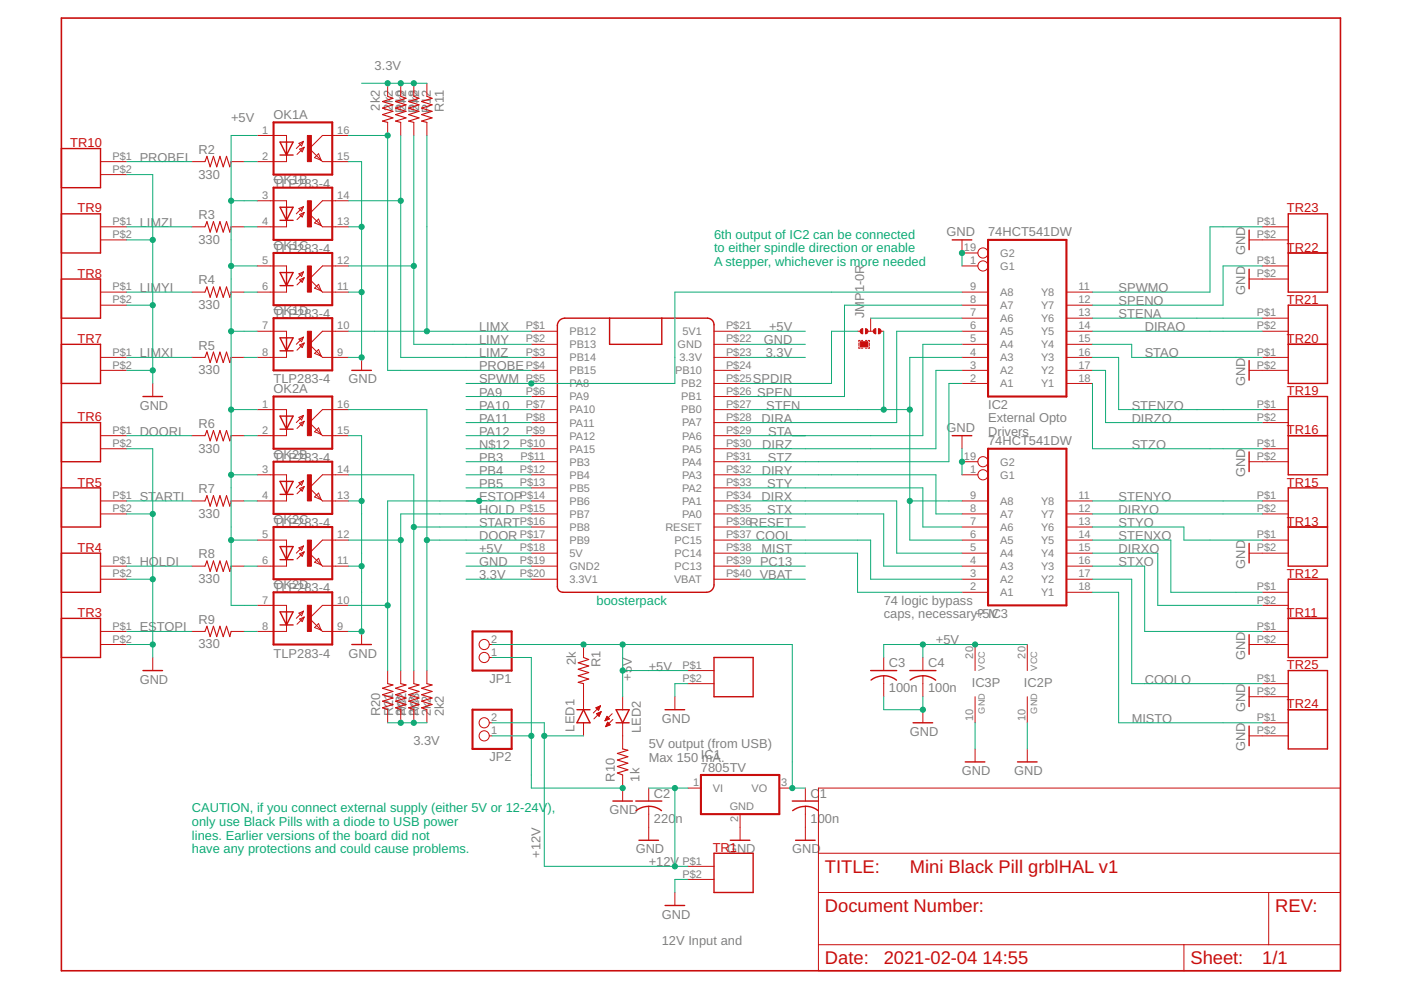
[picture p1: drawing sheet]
<svg xmlns="http://www.w3.org/2000/svg" width="297mm" height="210mm" viewBox="0 0 297 210" stroke-linecap="round" stroke-linejoin="round" font-family="sans-serif">
<path d="M13 3.8h271.2v202h-271.2z" fill="none" stroke="#c90d0c" stroke-width=".34"/>
<g fill="none" stroke="#c90d0c" stroke-width=".21">
<path d="M82.2 17.7v2.7M85 17.7v2.7M87.7 17.7v2.7M90.5 17.7v2.7M21.3 34.3h5.6M21.3 37h5.6M40.7 34.3h2.8M49 34.3h2.8M54.5 28.7h6.2v1.4M60.7 32.9v1.4h-6.2M63.4 30.4l.9-.4-.4 .9zM63.5 31.6l1-.4-.4 1z"/>
<path d="M64.3 30l-1.5 1.5M64.5 31.2l-1.5 1.5M66.7 33.4l.8-.8 .6 1.4zM73.9 28.7h-5.5l-2.8 2.8 2.8 2.8h5.5M82.2 26v2.7M85 26v2.7M87.7 26v2.7M90.5 26v2.7M21.3 48.1h5.6M21.3 50.9h5.6M40.7 48.1h2.8M49 48.1h2.8"/>
<path d="M54.5 56.4h6.2v1.4M54.5 42.6h6.2v1.3M60.7 46.7v1.4h-6.2M63.4 44.2l.9-.4-.4 1zM63.4 58.1l.9-.5-.4 1zM63.5 45.5l1-.5-.4 1zM63.5 59.3l1-.4-.4 1zM64.3 43.8l-1.5 1.5M64.3 57.6l-1.5 1.6M64.5 45l-1.5 1.6M64.5 58.9l-1.5 1.5M66.7 47.3l.8-.9 .6 1.4z"/>
<path d="M68.1 47.8l.3 .3h5.5M73.9 56.4h-5.5l-2.8 2.8 2.8 2.7h5.5M73.9 42.6h-5.5l-2.8 2.7 2.5 2.5M204 50.9v2.7h3.3M204 56.4h3.3M264.8 59.2h8.3M264.8 50.9h8.3M267.6 56.4h5.5M267.6 48.1h5.5M21.3 75.8h5.6M21.3 78.5h5.6M21.3 61.9h5.6"/>
<path d="M21.3 64.7h5.6M40.7 75.8h2.8M40.7 61.9h2.8M49 75.8h2.8M49 61.9h2.8M54.5 70.2h6.2v1.4M60.7 74.4v1.4h-6.2M60.7 60.6v1.3h-6.2M63.4 71.9l.9-.4-.4 1zM63.5 73.1l1-.4-.4 1zM64.3 71.5l-1.5 1.5M64.5 72.7l-1.5 1.6"/>
<path d="M66.7 61.1l.8-.8 .6 1.4zM66.7 74.9l.8-.8 .6 1.4zM68.1 75.5l.3 .3h5.5M73.9 70.2h-5.5l-2.8 2.8 2.5 2.5M76.7 75.8v2.7M112.6 70.2h5.6M112.6 73h5.6M112.6 75.8h5.6M112.6 78.5h5.6M151.4 70.2h5.5M151.4 73h5.5M151.4 75.8h5.5"/>
<path d="M151.4 78.5h5.5M181.8 70.2h.8M182.1 72.7v.6M182.1 73.6v.2h.3M182.4 72.2h-.3v.3M182.6 72.2h.3M182.6 73.8h.3M183.5 72.2h.3M183.5 73.8h.3M184 70.2h1.1M184 72.2h.3v.3M184.3 72.7v.6"/>
<path d="M184.3 73.6v.2h-.3M184.6 67.5v2.7M186.5 70.2h.9M204 70.2h5.5M204 73h5.5M204 75.8h5.5M204 78.5h5.5M204 67.5h5.5M204 61.9h5.5M204 64.7h5.5M226.1 70.2h5.5M226.1 73h5.5"/>
<path d="M226.1 75.8h5.5M226.1 78.5h5.5M226.1 67.5h5.5M226.1 61.9h5.5M226.1 64.7h5.5M264.8 78.5h8.3M267.6 70.2h5.5M267.6 75.8h5.5M267.6 67.5h5.5M21.3 92.4h5.6M21.3 95.1h5.6M32.4 81.3v2.8"/>
<path d="M40.7 92.4h2.8M49 92.4h2.8M54.5 86.8h6.2v1.4M60.7 91v1.4h-6.2M63.4 88.5l.9-.4-.4 .9zM63.5 89.7l1-.4-.4 1zM64.3 88.1l-1.5 1.5M64.5 89.3l-1.5 1.5M66.7 91.5l.8-.8 .6 1.4zM73.9 86.8h-5.5l-2.8 2.8 2.8 2.8h5.5M112.6 81.3h5.6M112.6 84.1h5.6"/>
<path d="M112.6 86.8h5.6M112.6 89.6h5.6M112.6 92.4h5.6M112.6 95.1h5.6M112.6 97.9h5.6M151.4 81.3h5.5M151.4 84.1h5.5M151.4 86.8h5.5M151.4 89.6h5.5M151.4 92.4h5.5M151.4 95.1h5.5M151.4 97.9h5.5"/>
<path d="M204 92.4v2.7M204 81.3h5.5M204 97.9h3.3M226.1 81.3h5.5M264.8 97.9h8.3M267.6 86.8h5.5M267.6 89.6h5.5M267.6 95.1h5.5M21.3 106.2h5.6M21.3 109h5.6M40.7 106.2h2.8M49 106.2h2.8"/>
<path d="M54.5 100.7h6.2v1.4M54.5 114.5h6.2v1.4M60.7 104.8v1.4h-6.2M60.7 118.7v1.3h-6.2M63.4 102.3l.9-.4-.4 1zM63.4 116.2l.9-.4-.4 .9zM63.5 103.6l1-.4-.4 .9zM63.5 117.4l1-.4-.4 1zM64.3 101.9l-1.5 1.5M64.3 115.8l-1.5 1.5M64.5 103.2l-1.5 1.5M64.5 117l-1.5 1.5"/>
<path d="M66.7 105.4l.8-.9 .6 1.4zM66.7 119.2l.8-.8 .6 1.4zM68.1 119.8l.3 .2h5.5M73.9 100.7h-5.5l-2.8 2.7 2.8 2.8h5.5M73.9 114.5h-5.5l-2.8 2.8 2.5 2.5M112.6 100.7h5.6M112.6 103.4h5.6M112.6 106.2h5.6M112.6 109h5.6M112.6 111.7h5.6M112.6 114.5h5.6M112.6 117.3h5.6"/>
<path d="M151.4 100.7h5.5M151.4 103.4h5.5M151.4 106.2h5.5M151.4 109h5.5M151.4 111.7h5.5M151.4 114.5h5.5M151.4 117.3h5.5M204 100.7h3.3M204 106.2h5.5M204 109h5.5M204 111.7h5.5M204 114.5h5.5"/>
<path d="M204 117.3h5.5M226.1 106.2h5.5M226.1 109h5.5M226.1 111.7h5.5M226.1 114.5h5.5M226.1 117.3h5.5M264.8 117.3h8.3M267.6 106.2h5.5M267.6 109h5.5M267.6 114.5h5.5M21.3 120h5.6M21.3 122.8h5.6"/>
<path d="M21.3 133.9h5.6M21.3 136.7h5.6M32.4 139.4v2.8M40.7 120h2.8M40.7 133.9h2.8M49 120h2.8M49 133.9h2.8M54.5 128.4h6.2v1.3M60.7 132.5v1.4h-6.2M63.4 130l.9-.4-.4 1zM63.5 131.3l1-.5-.4 1zM64.3 129.6l-1.5 1.5"/>
<path d="M64.5 130.8l-1.5 1.6M66.7 133.1l.8-.9 .6 1.4zM73.9 128.4h-5.5l-2.8 2.7 2.8 2.8h5.5M76.7 133.9v2.8M103.7 136.7h.6M103.7 139.4h.6M112.6 120h5.6M112.6 122.8h5.6M123.7 136.7v2.7M151.4 120h5.5M151.4 122.8h5.5M187.4 139.4v2.8"/>
<path d="M195.7 139.4v2.8M204 120h5.5M204 122.8h5.5M204 125.6h5.5M206.7 136.7v5.5M217.8 136.7v5.5M226.1 120h5.5M226.1 122.8h5.5M226.1 125.6h5.5M264.8 136.7h8.3M267.6 133.9h5.5M267.6 125.6h5.5"/>
<path d="M267.6 128.4h5.5M82.2 142.2v2.7M82.2 150.5v2.7M85 142.2v2.7M85 150.5v2.7M87.7 142.2v2.7M87.7 150.5v2.7M90.5 142.2v2.7M90.5 150.5v2.7M103.7 153.2h.6M103.7 156h.6M123.7 144.9v5.6"/>
<path d="M123.7 153.2v2.8M126.3 150.1l1-.5-.4 1zM126.4 150.1h.7M126.5 151.3h.8M126.5 150.2h.6M126.6 150h.6M126.6 151.4h.6M126.6 150.4h.4M126.7 151.6h.4M126.8 150.5h.1M126.8 151.2h.5M126.9 151.7h.2"/>
<path d="M126.9 149.8h.3M127 151.8h.1M127.1 151h.3M127.2 149.7h.1M127.3 149.6l-1.5 1.6M127.4 150.9h.1M127.4 150.9l-1.5 1.5M127.4 150.9l-.4 1M127.4 150.9l-.9 .4 .5 .6M128.3 152.8h.1M128.4 152.7h.3M128.4 152.5h.6"/>
<path d="M128.5 152.4h.7M128.5 154h.1M128.5 153.9h.4M128.5 152.3h.6M128.6 153.7h.6M128.6 152.1h.3M128.6 153.6h.7M128.7 152h.1M128.7 153.5h.5M128.7 151.9l.5 .5-.9 .4zM128.7 153.3h.3M128.8 153.2h.1"/>
<path d="M128.8 153.1l.6 .6-1 .4zM129.8 151.3l-1.5 1.5M129.9 152.5l-1.5 1.6M132 147.7v2.8M132 153.2v5.6M143.1 147.7v2.8M145.8 144.9h5.6M145.8 142.2h5.6M187.4 143.3v4.4M195.7 143.3v4.4M195.7 150.5v2.7M206.7 147.7v5.5"/>
<path d="M206.7 158.8v2.7M217.8 147.7v5.5M217.8 158.8v2.7M264.8 156h8.3M264.8 147.7h8.3M267.6 153.2h5.5M267.6 144.9h5.5M132 164.3v5.5M137.5 167.1v2.7M137.5 171v7.2M145.8 167.1h2.8M156.9 172.6v5.6"/>
<path d="M165.2 167.1h2.8M170.8 167.1v2.7M170.8 171v7.2M173.5 167.1h110.7v38.7h-110.7zM143.1 189.2v2.8M145.8 183.7h5.6M145.8 186.5h5.6M173.5 189.2h110.7M173.5 180.9h110.7M269 189.2v11.1M173.5 200.3h110.7M251 200.3v5.5"/>
<circle cx="208.4" cy="56.4" r="1.08"/>
<circle cx="208.4" cy="53.6" r="1.08"/>
<circle cx="208.4" cy="97.9" r="1.08"/>
<circle cx="208.4" cy="100.7" r="1.08"/>
<circle cx="102.7" cy="136.7" r="1.08"/>
<circle cx="102.7" cy="139.4" r="1.08"/>
<circle cx="102.7" cy="156" r="1.08"/>
<circle cx="102.7" cy="153.2" r="1.08"/>
</g>
<g fill="none" stroke="#c90d0c" stroke-width=".3">
<path d="M13 31.5h8.3v8.3h-8.3zM59.4 30.1h2.7l-1.4 2.8zM59.4 32.9h2.7M60.7 30.1v2.8M13 59.2h8.3v8.3h-8.3zM13 45.3h8.3v8.3h-8.3zM59.4 43.9h2.7l-1.4 2.8zM59.4 46.7h2.7M59.4 57.8h2.7l-1.4 2.8zM60.7 43.9v2.8M60.7 57.8v2.8M201.9 50.9h4.1"/>
<path d="M264.8 48.8v4.1M264.8 57.1v4.1M273.1 45.3h8.4v16.6h-8.4zM273.1 53.6h8.4M13 73h8.3v8.3h-8.3zM59.4 60.6h2.7M59.4 71.6h2.7l-1.4 2.8zM59.4 74.4h2.7M60.7 71.6v2.8M74.6 78.5h4.1M118.6 67.9l.5-.3 .6-.1h30.3l.6 .1 .5 .4 .3 .9v55.1a1.59 1.59 0 0 1-1.6 1.6h-30.4l-.8-.3-.3-.4-.1-.5v-55.4l.1-.6zM129.2 67.5v5.5h11.1v-5.5"/>
<path d="M264.8 76.5v4.1M273.1 73h8.4M273.1 64.7h8.4v16.6h-8.4zM13 89.6h8.3v8.3h-8.3zM30.3 84.1h4.2M59.4 88.2h2.7l-1.4 2.8zM59.4 91h2.7M60.7 88.2v2.8M201.9 92.4h4.1M264.8 95.8v4.2M273.1 92.4h8.4M273.1 84.1h8.4v16.6h-8.4z"/>
<path d="M13 117.3h8.3v8.3h-8.3zM13 103.4h8.3v8.3h-8.3zM59.4 102.1h2.7l-1.4 2.7zM59.4 104.8h2.7M59.4 115.9h2.7l-1.4 2.8zM59.4 118.7h2.7M60.7 102.1v2.7M60.7 115.9v2.8M264.8 115.2v4.2M273.1 103.4h8.4v16.6h-8.4zM273.1 111.7h8.4M13 131.1h8.3v8.3h-8.3z"/>
<path d="M59.4 129.7h2.7l-1.4 2.8zM59.4 132.5h2.7M60.7 129.7v2.8M74.6 136.7h4.1M151.4 139.4h8.3v8.3h-8.3zM264.8 134.6v4.1M273.1 131.1h8.4M273.1 122.8h8.4v16.6h-8.4zM30.3 142.2h4.2M122.3 150.5h2.8M123.7 150.5l1.4 2.7h-2.8zM130.6 153.2h2.8"/>
<path d="M130.6 150.5h2.8l-1.4 2.7zM141 150.5h4.2M184.6 142.2h5.5M184.7 144.2a4.4 4.4 0 0 1 5.4 0M192.9 142.2h5.5M193 144.2a4.4 4.4 0 0 1 5.4 0M193.6 153.2h4.1M264.8 145.6v4.2M264.8 153.9v4.2M273.1 142.2h8.4v16.6h-8.4zM273.1 150.5h8.4M129.9 169.8h4.2"/>
<path d="M134.8 169.8h5.5M134.9 171.9a4.4 4.4 0 0 1 5.4 0M135.5 178.2h4.1M154.8 178.2h4.2M168 169.8h5.5M168.1 171.9a4.4 4.4 0 0 1 5.4 0M168.7 178.2h4.1M204.7 161.5h4.1M215.7 161.5h4.2M141 192h4.2M151.4 180.9h8.3v8.3h-8.3z"/>
</g>
<g fill="none" stroke="#c90d0c" stroke-width=".23">
<path d="M43.5 34.3l.4-1.2 .7 2.3 .7-2.3 .7 2.3 .6-2.3 .7 2.3 .7-2.3 .7 2.3 .3-1.1M82.2 20.4l1.1 .4-2.2 .7 2.2 .7-2.2 .7 2.2 .7-2.2 .7 2.2 .7-2.2 .7 1.1 .3M85 20.4l1.1 .4-2.2 .7 2.2 .7-2.2 .7 2.2 .7-2.2 .7 2.2 .7-2.2 .7 1.1 .3M87.7 20.4l1.1 .4-2.2 .7 2.2 .7-2.2 .7 2.2 .7-2.2 .7 2.2 .7-2.2 .7 1.1 .3M90.5 20.4l1.1 .4-2.2 .7 2.2 .7-2.2 .7 2.2 .7-2.2 .7 2.2 .7-2.2 .7 1.1 .3M43.5 48.1l.4-1.1 .7 2.2 .7-2.2 .7 2.2 .6-2.2 .7 2.2 .7-2.2 .7 2.2 .3-1.1M43.5 61.9l.4-1.1 .7 2.2 .7-2.2 .7 2.2 .6-2.2 .7 2.2 .7-2.2 .7 2.2 .3-1.1M43.5 75.8l.4-1.1 .7 2.2 .7-2.2 .7 2.2 .6-2.2 .7 2.2 .7-2.2 .7 2.2 .3-1.1M43.5 92.4l.4-1.1 .7 2.2 .7-2.2 .7 2.2 .6-2.2 .7 2.2 .7-2.2 .7 2.2 .3-1.1M43.5 106.2l.4-1.1 .7 2.2 .7-2.2 .7 2.2 .6-2.2 .7 2.2 .7-2.2 .7 2.2 .3-1.1M43.5 120l.4-1.1 .7 2.3 .7-2.3 .7 2.3 .6-2.3 .7 2.3 .7-2.3 .7 2.3 .3-1.2M43.5 133.9l.4-1.1 .7 2.2 .7-2.2 .7 2.2 .6-2.2 .7 2.2 .7-2.2 .7 2.2 .3-1.1"/>
<path d="M123.7 139.4l1.1 .4-2.2 .7 2.2 .7-2.2 .7 2.2 .7-2.2 .7 2.2 .7-2.2 .7 1.1 .2M82.2 144.9l1.1 .3-2.2 .7 2.2 .7-2.2 .7 2.2 .7-2.2 .7 2.2 .7-2.2 .7 1.1 .4M85 144.9l1.1 .3-2.2 .7 2.2 .7-2.2 .7 2.2 .7-2.2 .7 2.2 .7-2.2 .7 1.1 .4M87.7 144.9l1.1 .3-2.2 .7 2.2 .7-2.2 .7 2.2 .7-2.2 .7 2.2 .7-2.2 .7 1.1 .4M90.5 144.9l1.1 .3-2.2 .7 2.2 .7-2.2 .7 2.2 .7-2.2 .7 2.2 .7-2.2 .7 1.1 .4M132 158.8l1.1 .3-2.2 .6 2.2 .7-2.2 .7 2.2 .7-2.2 .7 2.2 .7-2.2 .7 1.1 .4"/>
</g>
<g fill="none" stroke="#c90d0c" stroke-width=".44">
<path d="M58 26h12.4v11h-12.4zM58 39.8h12.4v11.1h-12.4zM58 53.6h12.4v11.1h-12.4zM209.5 50.9h16.6v33.2h-16.6zM58 67.5h12.4v11h-12.4zM58 84.1h12.4v11h-12.4zM58 97.9h12.4v11.1h-12.4zM209.5 95.1h16.6v33.3h-16.6zM58 111.7h12.4v11.1h-12.4zM58 125.6h12.4v11.1h-12.4zM100.2 133.9h8.3v8.3h-8.3zM100.2 150.5h8.3v8.3h-8.3z"/>
<path d="M148.6 164.3h16.6v8.3h-16.6z"/>
</g>
<g fill="#c90d0c" stroke="#c90d0c" stroke-width=".21">
<path d="M65.2 28.7h.8v5.6h-.8z"/>
<path d="M65.2 42.6h.8v5.5h-.8z"/>
<path d="M65.2 56.4h.8v5.5h-.8z"/>
<path d="M65.2 70.2h.8v5.6h-.8z"/>
<path d="M65.2 86.8h.8v5.6h-.8z"/>
<path d="M65.2 100.7h.8v5.5h-.8z"/>
<path d="M65.2 114.5h.8v5.6h-.8z"/>
<path d="M65.2 128.3h.8v5.6h-.8z"/>
<path d="M182.4 72.5h1.6v1.1h-1.6z"/>
</g>
<g fill="#c90d0c" stroke="#c90d0c" stroke-width=".21">
<path d="M182.5 69.9l.4-.2v1.1l-.5-.4z" fill-rule="evenodd"/>
<path d="M185.3 69.9l.4-.2v1.1l-.5-.4z" fill-rule="evenodd"/>
<path d="M183.5 69.7a.55 .55 0 0 1 .5 .5 .55 .55 0 0 1-.5 .6z" fill-rule="evenodd"/>
<path d="M186.2 69.7a.55 .55 0 0 1 .6 .5 .55 .55 0 0 1-.6 .6z" fill-rule="evenodd"/>
</g>
<g fill="none" stroke="#0dab76" stroke-width=".21">
<path d="M76.7 17.7h13.8M26.9 37h5.5v44.3M26.9 34.3h13.8M51.8 34.3h2.7M54.5 28.7h-5.5v99.7h5.5M73.9 34.3h2.8v41.5h-2.8M73.9 28.7h8.3v49.8h30.4M85 28.7v47.1h27.6M87.7 28.7v44.3h24.9M90.5 28.7v41.5M26.9 50.9h5.5M26.9 48.1h13.8"/>
<path d="M49 42.6h5.5M49 56.4h5.5M51.8 48.1h2.7M73.9 48.1h2.8M73.9 42.6h11.1M73.9 56.4h13.8M204 53.6v2.8M267.6 56.4h-8.3v8.3h-27.7M267.6 48.1h-11.1v13.8h-24.9M26.9 78.5h5.5M26.9 64.7h5.5M26.9 61.9h13.8"/>
<path d="M26.9 75.8h13.8M49 70.2h5.5M51.8 61.9h2.7M51.8 75.8h2.7M73.9 61.9h2.8M73.9 70.2h38.7M156.9 73h13.9M156.9 75.8h13.9M156.9 70.2h13.9M181.8 70.2h-5.5v11.1h-19.4M184.6 67.5h19.4M187.4 70.2v16.6"/>
<path d="M204 75.8h-11.1v38.7h11.1M204 73h-8.3v19.4h-38.8M204 61.9h-60.9v19.4h-44.3M204 78.5h-5.6v16.6h-41.5M204 64.7h-25v19.4h-22.1M204 70.2h-13.9v19.4h-33.2M231.6 73h8.3v2.8h27.7M231.6 78.5h2.8v11.1h33.2M231.6 75.8h5.6v11h30.4M231.6 70.2h36M231.6 67.5h36M26.9 92.4h13.8"/>
<path d="M26.9 95.1h5.5v44.3M49 86.8h5.5M51.8 92.4h2.7M73.9 92.4h2.8v41.5h-2.8M73.9 86.8h16.6v55.4M98.8 92.4h13.8M98.8 95.1h13.8M98.8 86.8h13.8M98.8 84.1h13.8M98.8 89.6h13.8M98.8 97.9h13.8M156.9 86.8h36"/>
<path d="M204 95.1v5.6M204 81.3h-2.8v16.6h-44.3M231.6 81.3v13.8h36M26.9 106.2h13.8M26.9 109h5.5M49 114.5h5.5M49 100.7h5.5M51.8 106.2h2.7M73.9 114.5h11.1M73.9 106.2h2.8M73.9 100.7h13.8v41.5M87.7 111.7h24.9"/>
<path d="M90.5 114.5h22.1M98.8 117.3h13.8M98.8 100.7h13.8M98.8 103.4h13.8M112.6 106.2h-30.4v36M112.6 109h-27.6v33.2M156.9 114.5h27.7v8.3h19.4M156.9 109h30.5v11h16.6M156.9 103.4h38.8v8.3h8.3M156.9 106.2h33.2v11.1h13.9M156.9 100.7h41.5v8.3h5.6M156.9 117.3h24.9v8.3h22.2"/>
<path d="M156.9 111.7h13.9M192.9 106.2h11.1M231.6 114.5h16.6v11.1h19.4M231.6 111.7h19.4v2.8h16.6M231.6 106.2h36M231.6 109h36M231.6 117.3h13.9v11.1h22.1M26.9 122.8h5.5M26.9 120h13.8M26.9 133.9h13.8M26.9 136.7h5.5M51.8 120h2.7"/>
<path d="M51.8 133.9h2.7M73.9 120h2.8M73.9 128.4h8.3M98.8 122.8h13.8M98.8 120h13.8M104.3 139.4h8.3v27.7h19.4M104.3 136.7h63.7v30.4h2.8M132 136.7v11M156.9 122.8h13.9M156.9 120h13.9M195.7 136.7v2.7M217.8 136.7h-30.4v2.7"/>
<path d="M231.6 122.8h8.3v22.1h27.7M231.6 120h11.1v13.9h24.9M231.6 125.6h5.6v27.6h30.4M82.2 153.2h8.3M104.3 156h8.3M104.3 153.2h11.1v30.5h30.4M115.4 156h8.3M132 142.2h13.8M145.8 144.9h-2.7v2.8M187.4 147.7v2.8h8.3v-2.8M206.7 153.2v5.6M217.8 153.2v5.6"/>
<path d="M137.5 167.1h8.3M143.1 167.1v16.6M145.8 186.5h-2.7v2.7"/>
</g>
<g fill="#0dab76" stroke="#0dab76" stroke-width=".21">
<circle cx="204" cy="97.9" r=".55"/>
<circle cx="204" cy="53.6" r=".55"/>
<circle cx="195.7" cy="150.5" r=".55"/>
<circle cx="112.6" cy="156" r=".55"/>
<circle cx="132" cy="167.1" r=".55"/>
<circle cx="76.7" cy="133.9" r=".55"/>
<circle cx="76.7" cy="120" r=".55"/>
<circle cx="76.7" cy="106.2" r=".55"/>
<circle cx="32.4" cy="64.7" r=".55"/>
<circle cx="32.4" cy="50.9" r=".55"/>
<circle cx="32.4" cy="78.5" r=".55"/>
<circle cx="32.4" cy="109" r=".55"/>
<circle cx="32.4" cy="122.8" r=".55"/>
<circle cx="32.4" cy="136.7" r=".55"/>
<circle cx="76.7" cy="48.1" r=".55"/>
<circle cx="76.7" cy="61.9" r=".55"/>
<circle cx="76.7" cy="75.8" r=".55"/>
<circle cx="195.7" cy="136.7" r=".55"/>
<circle cx="206.7" cy="136.7" r=".55"/>
<circle cx="49" cy="100.7" r=".55"/>
<circle cx="49" cy="114.5" r=".55"/>
<circle cx="49" cy="42.6" r=".55"/>
<circle cx="49" cy="56.4" r=".55"/>
<circle cx="49" cy="86.8" r=".55"/>
<circle cx="49" cy="70.2" r=".55"/>
<circle cx="132" cy="142.2" r=".55"/>
<circle cx="168" cy="167.1" r=".55"/>
<circle cx="132" cy="136.7" r=".55"/>
<circle cx="123.7" cy="136.7" r=".55"/>
<circle cx="112.6" cy="81.3" r=".55"/>
<circle cx="143.1" cy="167.1" r=".55"/>
<circle cx="143.1" cy="183.7" r=".55"/>
<circle cx="115.4" cy="156" r=".55"/>
<circle cx="85" cy="42.6" r=".55"/>
<circle cx="82.2" cy="28.7" r=".55"/>
<circle cx="85" cy="114.5" r=".55"/>
<circle cx="87.7" cy="111.7" r=".55"/>
<circle cx="101.6" cy="106.2" r=".55"/>
<circle cx="82.2" cy="128.4" r=".55"/>
<circle cx="90.5" cy="114.5" r=".55"/>
<circle cx="87.7" cy="17.7" r=".55"/>
<circle cx="85" cy="17.7" r=".55"/>
<circle cx="82.2" cy="17.7" r=".55"/>
<circle cx="85" cy="153.2" r=".55"/>
<circle cx="87.7" cy="153.2" r=".55"/>
<circle cx="90.5" cy="70.2" r=".55"/>
<circle cx="87.7" cy="56.4" r=".55"/>
<circle cx="192.9" cy="106.2" r=".55"/>
<circle cx="192.9" cy="86.8" r=".55"/>
<circle cx="187.4" cy="86.8" r=".55"/>
</g>
<g font-size="3.9" fill="#c90d0c">
<text x="174.9" y="185.1">TITLE:</text>
<text x="192.9" y="185.1">Mini Black Pill grblHAL v1</text>
<text x="174.9" y="193.4">Document Number:</text>
<text x="270.4" y="193.4">REV:</text>
<text x="174.9" y="204.4">Date:</text>
<text x="187.4" y="204.4">2021-02-04</text>
<text x="208.3" y="204.4">14:55</text>
<text x="252.4" y="204.4">Sheet:</text>
<text x="267.6" y="204.4">1/1</text>
</g>
<g font-size="2.7" fill="#808080">
<text x="79.4" y="14.9">3.3V</text>
<text x="80.5" y="23.5" transform="rotate(-90 80.5 23.5)">2k2</text>
<text x="83.3" y="23.5" transform="rotate(-90 83.3 23.5)">2k2</text>
<text x="86.1" y="23.5" transform="rotate(-90 86.1 23.5)">2k2</text>
<text x="88.9" y="23.5" transform="rotate(-90 88.9 23.5)">2k2</text>
<text x="94.1" y="23.8" transform="rotate(-90 94.1 23.8)">R11</text>
<text x="49" y="26">+5V</text>
<text x="58" y="25.3">OK1A</text>
<text x="85.8" y="24.1" transform="rotate(-90 85.8 24.1)">R19</text>
<text x="88.5" y="24.1" transform="rotate(-90 88.5 24.1)">R18</text>
<text x="91.3" y="24.1" transform="rotate(-90 91.3 24.1)">R12</text>
<text x="29.6" y="34.3">PROBEI</text>
<text x="42.1" y="32.6">R2</text>
<text x="42.1" y="37.9">330</text>
<text x="58" y="39.8">TLP283-4</text>
<text x="58" y="39.1">OK1B</text>
<text x="42.1" y="46.5">R3</text>
<text x="29.6" y="48.1">LIMZI</text>
<text x="42.1" y="51.7">330</text>
<text x="58" y="53.6">TLP283-4</text>
<text x="58" y="52.9">OK1C</text>
<text x="200.7" y="50">GND</text>
<text x="209.5" y="50">74HCT541DW</text>
<text x="264" y="54.2" transform="rotate(-90 264 54.2)">GND</text>
<text x="29.6" y="61.9">LIMYI</text>
<text x="42.1" y="65.5">330</text>
<text x="42.1" y="60.3">R4</text>
<text x="237.2" y="64.7">SPENO</text>
<text x="237.2" y="61.9">SPWMO</text>
<text x="264" y="62.5" transform="rotate(-90 264 62.5)">GND</text>
<text x="58" y="67.5">TLP283-4</text>
<text x="58" y="66.8">OK1D</text>
<text x="101.6" y="70.2">LIMX</text>
<text x="163.1" y="70.2">+5V</text>
<text x="183.2" y="67.5" transform="rotate(-90 183.2 67.5)">JMP1-0R</text>
<text x="237.2" y="67.5">STENA</text>
<text x="242.7" y="70.2">DIRAO</text>
<text x="29.6" y="75.8">LIMXI</text>
<text x="42.1" y="74.1">R5</text>
<text x="101.6" y="75.8">LIMZ</text>
<text x="101.6" y="73">LIMY</text>
<text x="161.9" y="73">GND</text>
<text x="162.4" y="75.8">3.3V</text>
<text x="242.7" y="75.8">STAO</text>
<text x="42.1" y="79.4">330</text>
<text x="58" y="81.3">TLP283-4</text>
<text x="58" y="83.4">OK2A</text>
<text x="73.9" y="81.3">GND</text>
<text x="101.6" y="81.3">SPWM</text>
<text x="101.6" y="78.5">PROBE</text>
<text x="159.6" y="81.3">SPDIR</text>
<text x="264" y="81.8" transform="rotate(-90 264 81.8)">GND</text>
<text x="29.6" y="86.8">GND</text>
<text x="101.6" y="84.1">PA9</text>
<text x="101.6" y="86.8">PA10</text>
<text x="101.6" y="89.6">PA11</text>
<text x="160.6" y="84.1">SPEN</text>
<text x="161.5" y="89.6">DIRA</text>
<text x="162.5" y="86.8">STEN</text>
<text x="209.5" y="89.5">External Opto</text>
<text x="209.5" y="86.7">IC2</text>
<text x="239.9" y="86.8">STENZO</text>
<text x="239.9" y="89.6">DIRZO</text>
<text x="29.6" y="92.4">DOORI</text>
<text x="42.1" y="96">330</text>
<text x="42.1" y="90.7">R6</text>
<text x="101.6" y="92.4">PA12</text>
<text x="101.6" y="95.1">N$12</text>
<text x="161.6" y="95.1">DIRZ</text>
<text x="162.9" y="92.4">STA</text>
<text x="200.7" y="91.6">GND</text>
<text x="209.5" y="92.4">Drivers</text>
<text x="209.5" y="94.3">74HCT541DW</text>
<text x="239.9" y="95.1">STZO</text>
<text x="58" y="97.9">TLP283-4</text>
<text x="58" y="97.2">OK2B</text>
<text x="101.6" y="97.9">PB3</text>
<text x="101.6" y="100.7">PB4</text>
<text x="161.5" y="100.7">DIRY</text>
<text x="162.8" y="97.9">STZ</text>
<text x="264" y="101.2" transform="rotate(-90 264 101.2)">GND</text>
<text x="29.6" y="106.2">ST</text>
<text x="32.9" y="106.2">ARTI</text>
<text x="42.1" y="104.6">R7</text>
<text x="101.6" y="106.2">ESTOP</text>
<text x="101.6" y="103.4">PB5</text>
<text x="161.5" y="106.2">DIRX</text>
<text x="162.7" y="103.4">STY</text>
<text x="237.2" y="106.2">STENYO</text>
<text x="42.1" y="109.8">330</text>
<text x="58" y="111.7">TLP283-4</text>
<text x="58" y="111">OK2C</text>
<text x="101.6" y="109">HOLD</text>
<text x="101.6" y="111.7">START</text>
<text x="158.9" y="111.7">RESET</text>
<text x="162.7" y="109">STX</text>
<text x="237.2" y="109">DIRYO</text>
<text x="237.2" y="111.7">STYO</text>
<text x="42.1" y="118.4">R8</text>
<text x="101.6" y="117.3">+5V</text>
<text x="101.6" y="114.5">DOOR</text>
<text x="160.3" y="114.5">COOL</text>
<text x="161.5" y="117.3">MIST</text>
<text x="237.2" y="117.3">DIRXO</text>
<text x="237.2" y="114.5">STENXO</text>
<text x="29.6" y="120">HOLDI</text>
<text x="42.1" y="123.6">330</text>
<text x="58" y="125.6">TLP283-4</text>
<text x="58" y="124.9">OK2D</text>
<text x="101.6" y="120">GND</text>
<text x="101.6" y="122.8">3.3V</text>
<text x="161.1" y="122.8">VBAT</text>
<text x="161.1" y="120">PC13</text>
<text x="237.2" y="120">STXO</text>
<text x="264" y="120.6" transform="rotate(-90 264 120.6)">GND</text>
<text x="187.4" y="128.2">74 logic bypass</text>
<text x="187.4" y="131.1">caps, necessary+?5IV</text>
<text x="210.3" y="131">C3</text>
<text x="29.6" y="133.9">ESTOPI</text>
<text x="42.1" y="137.5">330</text>
<text x="42.1" y="132.2">R9</text>
<text x="198.4" y="136.6">+5V</text>
<text x="58" y="139.4">TLP283-4</text>
<text x="73.9" y="139.4">GND</text>
<text x="122.1" y="140.9" transform="rotate(-90 122.1 140.9)">2k</text>
<text x="127.3" y="141.5" transform="rotate(-90 127.3 141.5)">R1</text>
<text x="137.5" y="142.2">+5V</text>
<text x="188.5" y="141.5">C3</text>
<text x="196.8" y="141.5">C4</text>
<text x="264" y="139.9" transform="rotate(-90 264 139.9)">GND</text>
<text x="29.6" y="144.9">GND</text>
<text x="103.8" y="144.8">JP1</text>
<text x="134" y="144.3" transform="rotate(-90 134 144.3)">+5V</text>
<text x="188.5" y="146.7">100n</text>
<text x="196.8" y="146.7">100n</text>
<text x="206" y="145.6">IC3P</text>
<text x="217.1" y="145.6">IC2P</text>
<text x="242.7" y="144.9">COOLO</text>
<text x="80.6" y="151.9" transform="rotate(-90 80.6 151.9)">R20</text>
<text x="83.3" y="151.9" transform="rotate(-90 83.3 151.9)">R21</text>
<text x="85.8" y="151.9" transform="rotate(-90 85.8 151.9)">2k2</text>
<text x="86.1" y="151.9" transform="rotate(-90 86.1 151.9)">R22</text>
<text x="88.6" y="151.9" transform="rotate(-90 88.6 151.9)">2k2</text>
<text x="88.9" y="151.9" transform="rotate(-90 88.9 151.9)">R23</text>
<text x="91.3" y="151.9" transform="rotate(-90 91.3 151.9)">2k2</text>
<text x="94.1" y="151.9" transform="rotate(-90 94.1 151.9)">2k2</text>
<text x="121.8" y="155.1" transform="rotate(-90 121.8 155.1)">LED1</text>
<text x="135.9" y="155.5" transform="rotate(-90 135.9 155.5)">LED2</text>
<text x="140.3" y="153.2">GND</text>
<text x="239.9" y="153.2">MISTO</text>
<text x="264" y="151" transform="rotate(-90 264 151)">GND</text>
<text x="87.6" y="158">3.3V</text>
<text x="103.8" y="161.4">JP2</text>
<text x="137.5" y="158.7">5V output (from USB)</text>
<text x="137.5" y="161.6">Max 150 mA.</text>
<text x="148.6" y="160.9">IC1</text>
<text x="192.9" y="156">GND</text>
<text x="264" y="159.3" transform="rotate(-90 264 159.3)">GND</text>
<text x="130.4" y="165.7" transform="rotate(-90 130.4 165.7)">R10</text>
<text x="135.6" y="165.7" transform="rotate(-90 135.6 165.7)">1k</text>
<text x="148.6" y="163.6">7805TV</text>
<text x="204" y="164.3">GND</text>
<text x="215" y="164.3">GND</text>
<text x="129.2" y="172.6">GND</text>
<text x="138.7" y="169.2">C2</text>
<text x="171.9" y="169.2">C</text>
<text x="173.8" y="169.2">1</text>
<text x="138.7" y="174.4">220</text>
<text x="143.2" y="174.4">n</text>
<text x="171.9" y="174.4">100n</text>
<text x="114.6" y="181.8" transform="rotate(-90 114.6 181.8)">+12V</text>
<text x="134.8" y="180.9">GND</text>
<text x="137.5" y="183.7">+12V</text>
<text x="168" y="180.9">GND</text>
<text x="140.3" y="194.8">GND</text>
<text x="140.3" y="200.3">12V Input and</text>
</g>
<g font-size="2.7" fill="#c90d0c">
<text x="14.9" y="31.2">TR10</text>
<text x="16.4" y="45.1">TR9</text>
<text x="272.9" y="45.1">TR23</text>
<text x="272.9" y="53.4">TR22</text>
<text x="16.4" y="58.9">TR8</text>
<text x="272.9" y="64.4">TR21</text>
<text x="16.4" y="72.7">TR7</text>
<text x="272.9" y="72.7">TR20</text>
<text x="272.9" y="83.8">TR19</text>
<text x="16.4" y="89.3">TR6</text>
<text x="272.9" y="92.1">TR16</text>
<text x="16.4" y="103.2">TR5</text>
<text x="272.9" y="103.2">TR15</text>
<text x="272.9" y="111.5">TR13</text>
<text x="16.4" y="117">TR4</text>
<text x="272.9" y="122.5">TR12</text>
<text x="16.4" y="130.8">TR3</text>
<text x="272.9" y="130.8">TR11</text>
<text x="272.9" y="141.9">TR25</text>
<text x="272.9" y="150.2">TR24</text>
<text x="151.1" y="180.6">TRGND</text>
<text x="154.7" y="180.6">1</text>
</g>
<g font-size="2.7" fill="#0dab76">
<text x="151.4" y="50.6">6th output of IC2 can be connected</text>
<text x="151.4" y="53.5">to either spindle direction or enable</text>
<text x="151.4" y="56.4">A stepper, whichever is more needed</text>
<text x="126.5" y="128.3">boosterpack</text>
<text x="40.7" y="172.2">CAUTION, if you connect external supply (either 5V or 12-24V</text>
<text x="116.1" y="172.2">),</text>
<text x="40.7" y="175.1">only use Black Pills with a diode to USB power</text>
<text x="40.7" y="178">lines. Earlier versions of the board did not</text>
<text x="40.7" y="180.9">have any protections and could cause problems.</text>
</g>
<g font-size="2.3" fill="#808080">
<text x="55.6" y="28.3">1</text>
<text x="71.5" y="28.3">16</text>
<text x="23.9" y="33.9">P$1</text>
<text x="55.6" y="33.9">2</text>
<text x="71.5" y="33.9">15</text>
<text x="23.9" y="36.6">P$2</text>
<text x="23.9" y="47.7">P$1</text>
<text x="55.6" y="42.2">3</text>
<text x="55.6" y="47.7">4</text>
<text x="71.5" y="47.7">13</text>
<text x="71.5" y="42.2">14</text>
<text x="266.5" y="47.7">P$1</text>
<text x="23.9" y="50.5">P$2</text>
<text x="204.4" y="53.2">19</text>
<text x="266.5" y="50.5">P$2</text>
<text x="55.6" y="56">5</text>
<text x="71.5" y="56">12</text>
<text x="205.7" y="56">1</text>
<text x="212" y="57.2">G1</text>
<text x="212" y="54.5">G2</text>
<text x="266.5" y="56">P$1</text>
<text x="266.5" y="58.8">P$2</text>
<text x="23.9" y="61.5">P$1</text>
<text x="23.9" y="64.3">P$2</text>
<text x="55.6" y="61.5">6</text>
<text x="71.5" y="61.5">11</text>
<text x="205.7" y="64.3">8</text>
<text x="205.7" y="61.5">9</text>
<text x="212" y="65.5">A7</text>
<text x="212" y="62.8">A8</text>
<text x="220.7" y="62.8">Y8</text>
<text x="220.7" y="65.5">Y7</text>
<text x="228.6" y="61.5">11</text>
<text x="228.6" y="64.3">12</text>
<text x="55.6" y="69.8">7</text>
<text x="71.5" y="69.8">10</text>
<text x="111.5" y="69.8">P$1</text>
<text x="120.7" y="71.1">PB12</text>
<text x="144.7" y="71.1">5V1</text>
<text x="153.9" y="69.8">P$21</text>
<text x="205.7" y="69.8">6</text>
<text x="205.7" y="67.1">7</text>
<text x="212" y="71.1">A5</text>
<text x="212" y="68.3">A6</text>
<text x="220.7" y="68.3">Y6</text>
<text x="220.7" y="71.1">Y5</text>
<text x="228.6" y="67.1">13</text>
<text x="228.6" y="69.8">14</text>
<text x="266.5" y="67.1">P$1</text>
<text x="266.5" y="69.8">P$2</text>
<text x="23.9" y="75.4">P$1</text>
<text x="55.6" y="75.4">8</text>
<text x="71.5" y="75.4">9</text>
<text x="111.5" y="72.6">P$2</text>
<text x="111.5" y="75.4">P$3</text>
<text x="120.7" y="73.8">PB13</text>
<text x="120.7" y="76.6">PB14</text>
<text x="143.7" y="73.8">GND</text>
<text x="144.1" y="76.6">3.3V</text>
<text x="153.9" y="72.6">P$22</text>
<text x="153.9" y="75.4">P$23</text>
<text x="205.7" y="75.4">4</text>
<text x="205.7" y="72.6">5</text>
<text x="212" y="76.6">A3</text>
<text x="212" y="73.8">A4</text>
<text x="220.7" y="73.8">Y4</text>
<text x="220.7" y="76.6">Y3</text>
<text x="228.6" y="72.6">15</text>
<text x="228.6" y="75.4">16</text>
<text x="266.5" y="75.4">P$1</text>
<text x="23.9" y="78.1">P$2</text>
<text x="111.5" y="78.1">P$4</text>
<text x="111.5" y="80.9">P$5</text>
<text x="111.5" y="83.7">P$6</text>
<text x="120.7" y="79.4">PB15</text>
<text x="120.7" y="82.1">PA8</text>
<text x="143.2" y="79.4">PB10</text>
<text x="144.5" y="82.1">PB2</text>
<text x="153.9" y="80.9">P$25</text>
<text x="153.9" y="78.1">P$24</text>
<text x="153.9" y="83.7">P$26</text>
<text x="205.7" y="80.9">2</text>
<text x="205.7" y="78.1">3</text>
<text x="212" y="82.1">A1</text>
<text x="212" y="79.4">A2</text>
<text x="220.7" y="79.4">Y2</text>
<text x="220.7" y="82.1">Y1</text>
<text x="228.6" y="78.1">17</text>
<text x="228.6" y="80.9">18</text>
<text x="266.5" y="78.1">P$2</text>
<text x="55.6" y="86.4">1</text>
<text x="71.5" y="86.4">16</text>
<text x="111.5" y="86.4">P$7</text>
<text x="111.5" y="89.2">P$8</text>
<text x="120.7" y="84.9">PA9</text>
<text x="120.7" y="87.7">PA10</text>
<text x="144.5" y="84.9">PB1</text>
<text x="144.5" y="87.7">PB0</text>
<text x="153.9" y="86.4">P$27</text>
<text x="153.9" y="89.2">P$28</text>
<text x="266.5" y="86.4">P$1</text>
<text x="266.5" y="89.2">P$2</text>
<text x="23.9" y="92">P$1</text>
<text x="23.9" y="94.8">P$2</text>
<text x="55.6" y="92">2</text>
<text x="71.5" y="92">15</text>
<text x="110.2" y="94.8">P$10</text>
<text x="111.5" y="92">P$9</text>
<text x="120.7" y="90.4">PA11</text>
<text x="120.7" y="93.2">PA12</text>
<text x="120.7" y="96">PA15</text>
<text x="144.6" y="90.4">PA7</text>
<text x="144.6" y="93.2">PA6</text>
<text x="144.6" y="96">PA5</text>
<text x="153.9" y="92">P$29</text>
<text x="153.9" y="94.8">P$30</text>
<text x="266.5" y="94.8">P$1</text>
<text x="55.6" y="100.3">3</text>
<text x="71.5" y="100.3">14</text>
<text x="110.2" y="100.3">P$12</text>
<text x="110.4" y="97.5">P$11</text>
<text x="120.7" y="98.7">PB3</text>
<text x="120.7" y="101.5">PB4</text>
<text x="144.6" y="98.7">PA4</text>
<text x="144.6" y="101.5">PA3</text>
<text x="153.9" y="97.5">P$31</text>
<text x="153.9" y="100.3">P$32</text>
<text x="204.4" y="97.5">19</text>
<text x="205.7" y="100.3">1</text>
<text x="212" y="101.5">G1</text>
<text x="212" y="98.7">G2</text>
<text x="266.5" y="97.5">P$2</text>
<text x="23.9" y="105.8">P$1</text>
<text x="55.6" y="105.8">4</text>
<text x="71.5" y="105.8">13</text>
<text x="110.2" y="103.1">P$13</text>
<text x="110.2" y="105.8">P$14</text>
<text x="120.7" y="104.3">PB5</text>
<text x="120.7" y="107">PB6</text>
<text x="144.6" y="104.3">PA2</text>
<text x="144.6" y="107">PA1</text>
<text x="153.9" y="103.1">P$33</text>
<text x="153.9" y="105.8">P$34</text>
<text x="205.7" y="105.8">9</text>
<text x="212" y="107">A8</text>
<text x="220.7" y="107">Y8</text>
<text x="228.6" y="105.8">11</text>
<text x="266.5" y="105.8">P$1</text>
<text x="23.9" y="108.6">P$2</text>
<text x="110.2" y="108.6">P$15</text>
<text x="110.2" y="111.4">P$16</text>
<text x="120.7" y="109.8">PB7</text>
<text x="120.7" y="112.6">PB8</text>
<text x="141.1" y="112.6">RESET</text>
<text x="144.6" y="109.8">PA0</text>
<text x="153.9" y="111.4">P$36</text>
<text x="153.9" y="108.6">P$35</text>
<text x="205.7" y="111.4">7</text>
<text x="205.7" y="108.6">8</text>
<text x="212" y="112.6">A6</text>
<text x="212" y="109.8">A7</text>
<text x="220.7" y="109.8">Y7</text>
<text x="220.7" y="112.6">Y6</text>
<text x="228.6" y="108.6">12</text>
<text x="228.6" y="111.4">13</text>
<text x="266.5" y="108.6">P$2</text>
<text x="23.9" y="119.7">P$1</text>
<text x="55.6" y="114.1">5</text>
<text x="55.6" y="119.7">6</text>
<text x="71.5" y="119.7">11</text>
<text x="71.5" y="114.1">12</text>
<text x="110.2" y="114.1">P$17</text>
<text x="110.2" y="116.9">P$18</text>
<text x="110.2" y="119.7">P$19</text>
<text x="120.7" y="115.3">PB9</text>
<text x="120.7" y="118.1">5V</text>
<text x="143" y="115.3">PC15</text>
<text x="143" y="118.1">PC14</text>
<text x="153.9" y="114.1">P$37</text>
<text x="153.9" y="116.9">P$38</text>
<text x="153.9" y="119.7">P$39</text>
<text x="205.7" y="119.7">4</text>
<text x="205.7" y="116.9">5</text>
<text x="205.7" y="114.1">6</text>
<text x="212" y="118.1">A4</text>
<text x="212" y="115.3">A5</text>
<text x="220.7" y="115.3">Y5</text>
<text x="220.7" y="118.1">Y4</text>
<text x="228.6" y="114.1">14</text>
<text x="228.6" y="116.9">15</text>
<text x="228.6" y="119.7">16</text>
<text x="266.5" y="114.1">P$1</text>
<text x="266.5" y="116.9">P$2</text>
<text x="23.9" y="122.4">P$2</text>
<text x="110.2" y="122.4">P$20</text>
<text x="120.7" y="120.9">GND2</text>
<text x="120.7" y="123.6">3.3V1</text>
<text x="142.9" y="123.6">VBAT</text>
<text x="143" y="120.9">PC13</text>
<text x="153.9" y="122.4">P$40</text>
<text x="205.7" y="125.2">2</text>
<text x="205.7" y="122.4">3</text>
<text x="212" y="123.6">A2</text>
<text x="212" y="120.9">A3</text>
<text x="220.7" y="120.9">Y3</text>
<text x="220.7" y="123.6">Y2</text>
<text x="228.6" y="122.4">17</text>
<text x="228.6" y="125.2">18</text>
<text x="266.5" y="125.2">P$1</text>
<text x="55.6" y="128">7</text>
<text x="71.5" y="128">10</text>
<text x="212" y="126.4">A1</text>
<text x="220.7" y="126.4">Y1</text>
<text x="266.5" y="128">P$2</text>
<text x="23.9" y="133.5">P$1</text>
<text x="23.9" y="136.3">P$2</text>
<text x="55.6" y="133.5">8</text>
<text x="71.5" y="133.5">9</text>
<text x="104.1" y="136.3">2</text>
<text x="266.5" y="133.5">P$1</text>
<text x="266.5" y="136.3">P$2</text>
<text x="104.1" y="139">1</text>
<text x="144.7" y="141.8">P$1</text>
<text x="206.3" y="139.6" transform="rotate(-90 206.3 139.6)">20</text>
<text x="217.4" y="139.6" transform="rotate(-90 217.4 139.6)">20</text>
<text x="144.7" y="144.6">P$2</text>
<text x="266.5" y="144.6">P$1</text>
<text x="266.5" y="147.3">P$2</text>
<text x="104.1" y="155.6">1</text>
<text x="104.1" y="152.9">2</text>
<text x="206.3" y="152.8" transform="rotate(-90 206.3 152.8)">10</text>
<text x="217.4" y="152.8" transform="rotate(-90 217.4 152.8)">10</text>
<text x="266.5" y="152.9">P$1</text>
<text x="266.5" y="155.6">P$2</text>
<text x="146.9" y="166.7">1</text>
<text x="151.2" y="167.9">VI</text>
<text x="159.3" y="167.9">VO</text>
<text x="165.6" y="166.7">3</text>
<text x="154.7" y="171.8">GND</text>
<text x="156.5" y="174.3" transform="rotate(-90 156.5 174.3)">2</text>
<text x="144.7" y="183.3">P$1</text>
<text x="144.7" y="186.1">P$2</text>
</g>
<g font-size="1.9" fill="#808080">
<text x="208.8" y="142.2" transform="rotate(-90 208.8 142.2)">VCC</text>
<text x="219.9" y="142.2" transform="rotate(-90 219.9 142.2)">VCC</text>
<text x="208.8" y="151.3" transform="rotate(-90 208.8 151.3)">GND</text>
<text x="219.9" y="151.3" transform="rotate(-90 219.9 151.3)">GND</text>
</g>
</svg>
